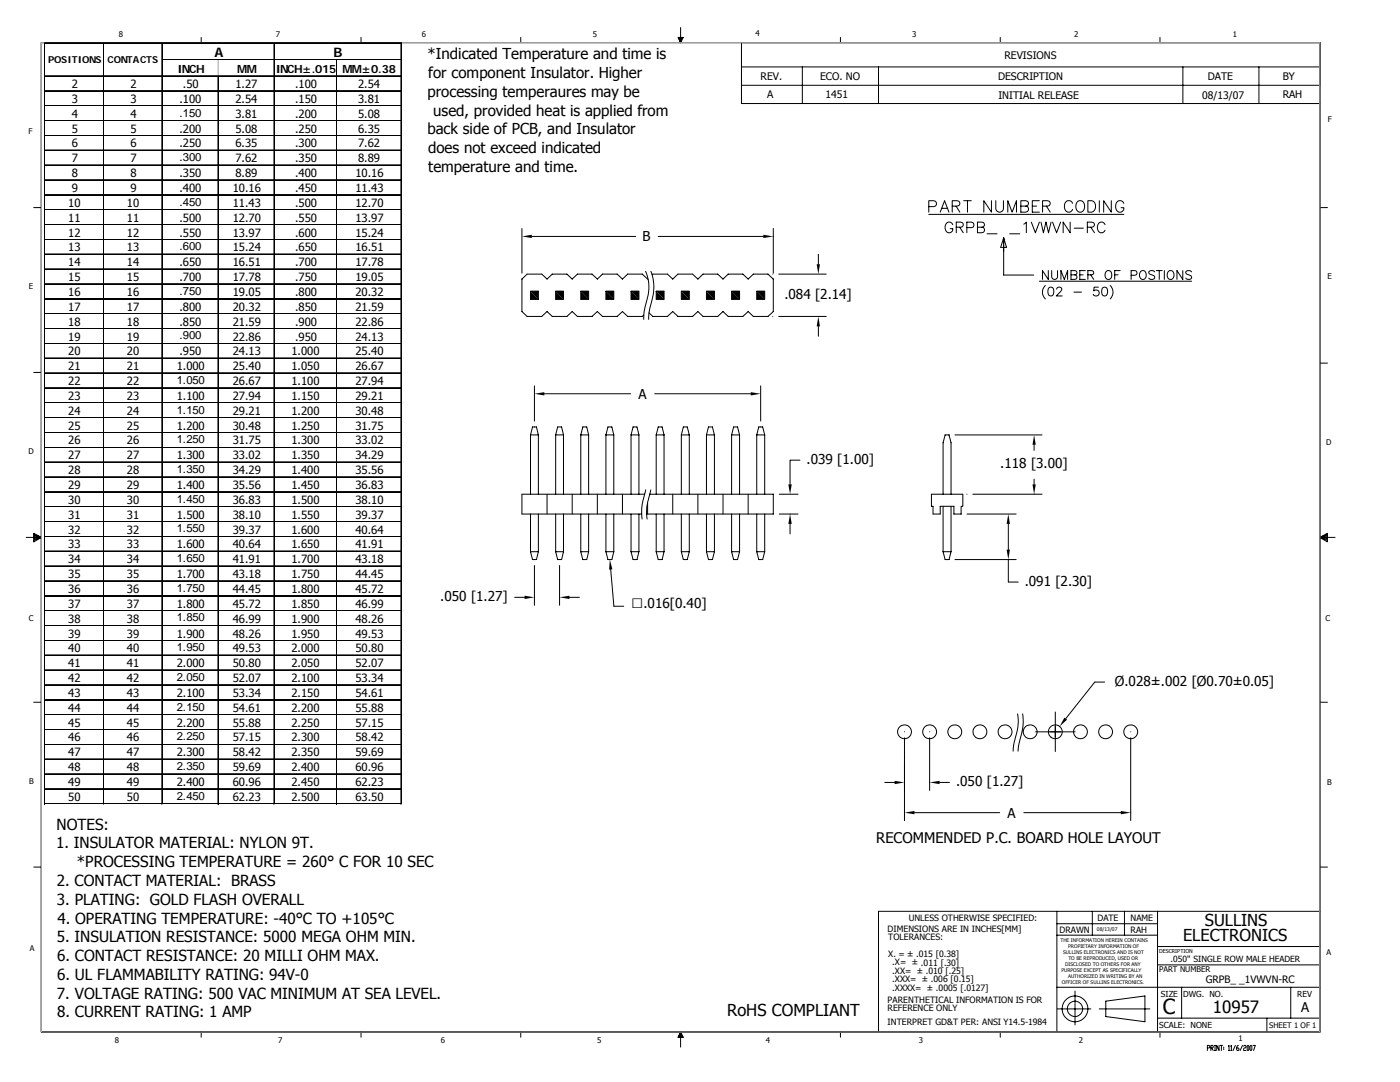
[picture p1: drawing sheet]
<svg xmlns="http://www.w3.org/2000/svg" width="279mm" height="216mm" viewBox="0 0 279 216" stroke-linecap="round" stroke-linejoin="round" font-family="sans-serif">
<path d="M8.3 8.5h255.1v197.4h-255.1z" fill="none" stroke="#b2b2b2" stroke-width=".2"/>
<path d="M147.7 176.8h20.5v21.8h-20.5z" fill="#fff"/>
<path d="M8.3 8.5h255.1v197.4h-255.1z" fill="none" stroke="#b2b2b2" stroke-width=".2"/>
<g fill="none" stroke="#000" stroke-width=".2">
<path d="M8.3 8.5h255.1v197.4h-255.1zM40.2 7.5v1M72.1 7.5v1M103.9 7.5v1M135.3 7.5h1.1l-.6 1zM135.4 7.5l.4 1M135.7 7.5l.1 1M135.8 5.5v3M136 7.5l-.2 1M136.1 7.5l-.3 1M148 8.5v12.2h115.4M148 13.4h115.4"/>
<path d="M148 17h115.4M160.1 13.4v7.3M167.7 7.5v1M175.3 13.4v7.3M199.6 7.5v1M231.5 7.5v1M236.1 13.4v7.3M251.2 13.4v7.3M6.7 41.4h1.6M185.4 41.2l1.3-.1a.6 .6 0 0 0 .2-.6 .6 .6 0 0 0-.6-.5h-.9v2.3M185.4 42.8h38.9M187.6 42.3l.9-2.3 .9 2.3"/>
<path d="M188 41.6h1.1M190 41.1l1.3-.1a.54 .54 0 0 0 0-.8l-1.3-.2v2.3M190.1 44.8a.78 .78 0 0 0-.9-.5 .78 .78 0 0 0-.6 .8 .92 .92 0 0 0 .2 1 .92 .92 0 0 0 1 .2l.3-.4v-.3h-.5M190.8 41.1l.8 1.2M190.8 45.3l1.2-.1 .2-.3v-.4l-.5-.2h-.9v2.1M191.5 45.3l.7 1.1M192.3 40h1.5M193 45.4h.9a.55 .55 0 0 0 .5-.5 .55 .55 0 0 0-.5-.6h-.9v2.1M193.1 40v2.3M195.1 45.3l1.2 .1a.57 .57 0 0 1 .2 .6 .57 .57 0 0 1-.5 .4h-.9v-2.1l1.2 .1a.5 .5 0 0 1 0 .8l-.3 .1M197 46.7h2M197.9 40v2.3l-1.6-2.3v2.3"/>
<path d="M198.7 40v1.7a.77 .77 0 0 0 .8 .6 .77 .77 0 0 0 .8-.6v-1.7M200.3 47.5v7.4h6M200.3 47.5l.6 1.9h-1.2zM201.1 42.3v-2.3l.9 2.3 .9-2.3v2.3M201.5 46.7h2M203.7 41.1l1.3 .1a.62 .62 0 0 1 .3 .7 .62 .62 0 0 1-.6 .4h-1v-2.3l1.3 .2a.53 .53 0 0 1 0 .8l-.3 .1M204.3 44.7l.5-.4v2.1M205.8 44.3l.8 2.1 .8-2.1M206 41.1h.9M207.4 40h-1.4v2.3h1.4M207.4 56.1h30.4M207.8 44.3l.4 2.1 .5-2.1 .6 2.1 .5-2.1"/>
<path d="M208.1 41.1l1.3-.1a.54 .54 0 0 0 0-.8l-1.3-.2v2.3M208.6 57a1.85 1.85 0 0 0 0 2.6M208.8 41.1l.8 1.2M209.2 54v1.8l-1.2-1.8v1.8M209.4 57.4a.59 .59 0 0 1 .8 .2 .9 .9 0 0 1-.6 1.5 1.12 1.12 0 0 1-.2-1.7zM209.9 54v1.3a.59 .59 0 0 0 .6 .5 .59 .59 0 0 0 .6-.5v-1.3M210.1 44.3l.8 2.1 .8-2.1M210.9 57.7l.3-.4h.4l.3 .3-.3 .6-.8 .9h1.2M211.7 55.8v-1.8l.7 1.8 .7-1.8v1.8M213.6 44.3v2.1l-1.4-2.1v2.1M213.7 54.8h.8a.46 .46 0 0 1 .4 .5 .46 .46 0 0 1-.4 .5h-.8v-1.8h.8l.3 .2v.5l-.3 .1M214.1 40.6a.84 .84 0 0 0-1-.6 .84 .84 0 0 0-.7 .9 .99 .99 0 0 0 .2 1.1 .99 .99 0 0 0 1.1 .2l.4-.4"/>
<path d="M214.3 58.3h1.5M214.4 45.5h1.8M214.9 40.4a.85 .85 0 0 1 1-.3 .85 .85 0 0 1 .6 .8 .99 .99 0 0 1-.3 1.1 .99 .99 0 0 1-1.1 .2 1.44 1.44 0 0 1-.2-1.8zM215.5 54.8h.7M216.6 54h-1.1v1.8h1.1M217 45.3h.9a.54 .54 0 0 0 .5-.6l-.2-.3-.3-.1h-.9v2.1M217.1 40h.8a1.22 1.22 0 0 1 .8 1.2 1.22 1.22 0 0 1-.8 1.1h-.8zM217.1 54.8h1l.2-.3-.1-.3-.4-.2h-.7v1.8M217.7 54.8l.6 1M217.7 45.3l.7 1.1M219.2 57.3h-.8l-.1 .7a.63 .63 0 0 1 .9 0 .63 .63 0 0 1-.1 1 .63 .63 0 0 1-.9-.3M219.4 40v2.3"/>
<path d="M220.1 57.4a.59 .59 0 0 1 .9 .2 .9 .9 0 0 1-.6 1.5 1.12 1.12 0 0 1-.3-1.7zM220.5 44.8a.78 .78 0 0 0-.9-.5 .78 .78 0 0 0-.6 .8 .92 .92 0 0 0 .2 1 .92 .92 0 0 0 1 .2l.3-.4M220.9 54.1a.82 .82 0 0 1 .9 .3 .82 .82 0 0 1 0 1 .66 .66 0 0 1-.7 .4 .66 .66 0 0 1-.6-.7l.1-.7zM221.6 57a1.85 1.85 0 0 1 0 2.6M221.8 40v2.3l-1.5-2.3v2.3M222.5 54.8h.6M223.6 54h-1.1v1.8M224.3 40.6a.84 .84 0 0 0-1-.6 .84 .84 0 0 0-.6 .9 .99 .99 0 0 0 .2 1.1 .99 .99 0 0 0 1 .2l.4-.4v-.4h-.6M225.7 54.9h.8a.47 .47 0 0 0 .4-.4 .47 .47 0 0 0-.4-.5h-.8v1.8M227.8 54.1a.84 .84 0 0 1 .9 .4 .84 .84 0 0 1-.1 1l-.2 .2a.87 .87 0 0 1-1-.5 .87 .87 0 0 1 .4-1.1zM230.4 54.3a.67 .67 0 0 0-.6-.3 .67 .67 0 0 0-.5 .4l.1 .3 .9 .3a.39 .39 0 0 1 0 .7 .82 .82 0 0 1-1-.2M230.8 54h1.1"/>
<path d="M231.4 54v1.8M232.4 54v1.8M233.3 54.1a.84 .84 0 0 1 1 .3 .84 .84 0 0 1-.2 1.1 .66 .66 0 0 1-.7 .2 .66 .66 0 0 1-.5-.6l.1-.7zM236.1 54v1.8l-1.2-1.8v1.8M237.8 54.3a.65 .65 0 0 0-.6-.3 .65 .65 0 0 0-.6 .4l.2 .3 .8 .3a.39 .39 0 0 1 0 .7 .8 .8 0 0 1-1-.2M263.4 41.4h1.5M6.7 74.3h1.6M263.4 72.5h1.5M5.2 107.2h3.1M6.8 106.7l1.5 .5-1.5-.8v1.7l1.5-.9M6.8 106.9l1.5 .3M8.3 107.2l-1.5 .3"/>
<path d="M8.3 107.2l-1.5 .6M263.4 107.2l1.5-.8v1.7zM263.4 107.2h3M263.4 107.2l1.5 .6M263.4 107.2l1.5 .3M264.9 106.7l-1.5 .5M264.9 106.9l-1.5 .3M6.7 140.1h1.6M263.4 140.1h1.5M6.7 173h1.6M263.4 173h1.5M210.9 184.3h20.1"/>
<path d="M210.9 186.6h20.1M210.9 197h52.5M210.9 181.8v24.1M214.5 197.8v6.7M218 181.8v4.8M220.7 199.8l7.8-1.1v5.2l-7.8-1.1zM224.4 181.8v4.8M231 188.9h32.4M231 181.8v24.1M231 192.5h32.4M235.8 197v6.2M257.6 197v6.2"/>
<path d="M263.4 181.8h-88.1v24.1M40.2 205.9v1.1M72.1 205.9v1.1M103.9 205.9v1.1M135.8 205.9v3M135.8 205.9l.2 1.1M135.8 205.9l-.1 1.1M135.8 205.9l-.4 1.1M135.8 205.9l.3 1.1M135.8 205.9l.6 1.1h-1.1zM167.7 205.9v1.1M199.6 205.9v1.1"/>
<path d="M211.1 201.3h6.6M219.4 201.3h10.1M231 203.2h32.4M231.5 205.9v1.1M241 209.1h.3l.1-.2-.1-.3h-.3v1M241.7 209.1h.3l.1-.2-.1-.3h-.3v1M241.8 209.1l.3 .5M242.4 208.6h.2M242.4 209.6h.2M242.5 208.6v1M243.3 208.6v1l-.5-1v1M243.5 208.6h.5"/>
<path d="M243.8 208.6v1M244.2 208.9v.2M244.2 209.3v.1M245.2 208.8l.1-.2v1M245.2 209.6h.2M245.6 208.8l.1-.2v1M245.6 209.6h.3M246.5 208.6l-.4 1M247.1 208.6l-.3 .3v.5l.1 .2h.2l.2-.3-.2-.2h-.3M248 208.6l-.5 1M248.2 208.8l.1-.2 .4 .2-.2 .3h-.2l-.1 .2v.3h.5M249 208.6l.2 .2-.1 .8-.2-.2z"/>
<path d="M249.6 208.6l.2 .2v.6l-.1 .2-.2-.2v-.6zM250.1 208.6h.4l-.3 1M252.8 203.2v2.7"/>
<circle cx="214.5" cy="201.3" r="2.57"/>
<circle cx="214.5" cy="201.3" r="1.53"/>
</g>
<g fill="#fff">
<path d="M8.9 8.5h71.3v152h-71.3z"/>
<path d="M32.3 21.1h11.4v3.1h-11.4z"/>
<path d="M32.3 30h11.4v3.1h-11.4z"/>
<path d="M32.3 38.8h11.4v3.2h-11.4z"/>
<path d="M32.3 47.7h11.4v3.2h-11.4z"/>
<path d="M32.3 56.6h11.4v3.2h-11.4z"/>
<path d="M32.3 65.5h11.4v3.1h-11.4z"/>
<path d="M32.3 74.4h11.4v3.1h-11.4z"/>
<path d="M32.3 80.3h11.4v3.2h-11.4z"/>
<path d="M32.3 86.3h11.4v3.1h-11.4z"/>
<path d="M32.3 92.2h11.4v3.1h-11.4z"/>
<path d="M32.3 98.1h11.4v3.1h-11.4z"/>
<path d="M32.3 104h11.4v3.2h-11.4z"/>
<path d="M32.3 110h11.4v3.1h-11.4z"/>
<path d="M32.3 115.9h11.4v3.1h-11.4z"/>
<path d="M32.3 121.8h11.4v3.1h-11.4z"/>
<path d="M32.3 127.7h11.4v3.2h-11.4z"/>
<path d="M32.3 133.7h11.4v3.1h-11.4z"/>
<path d="M32.3 139.6h11.4v3.1h-11.4z"/>
<path d="M32.3 145.5h11.4v3.2h-11.4z"/>
<path d="M32.3 151.4h11.4v3.2h-11.4z"/>
<path d="M32.3 157.4h11.4v3.1h-11.4z"/>
<path d="M9.1 160.3h71.1v.2h-71.1z"/>
</g>
<path d="M43.5 12v3.1M43.6 12v3.1" fill="none" stroke="#c0c0c0" stroke-width=".2"/>
<g fill="none" stroke="#000" stroke-width=".2">
<path d="M8.9 8.5v152M9 8.5v152M9.1 8.5h71.2M9.1 8.6h71.1M9.1 15.1h71.2M9.1 15.2h71.1M9.1 18.1h71.2M9.1 18.2h71.1M20.6 8.7v151.8M20.7 8.7v151.8M32.3 8.7v151.8M32.4 8.7v151.8"/>
<path d="M32.5 11.8h47.8M32.5 11.9h47.7M43.5 15.3v145.2M43.6 15.3v145.2M54.7 8.7v151.8M54.8 8.7v151.8M67.1 12v148.5M67.2 12v148.5M80 8.7v151.8M80.1 8.7v151.8M9.1 21h71.2M9.1 21.1h71.1"/>
<path d="M9.1 24h71.2M9.1 24.1h71.1M9.1 27h71.2M9.1 27.1h71.1M9.1 29.9h71.2M9.1 30h71.1M9.1 32.9h71.2M9.1 33h71.1M9.1 35.9h71.2M9.1 36h71.1M9.1 38.8h71.2M9.1 38.9h71.1"/>
<path d="M9.1 41.8h71.2M9.1 41.9h71.1M9.1 44.7h71.2M9.1 44.9h71.1M9.1 47.7h71.2M9.1 47.8h71.1M9.1 50.7h71.2M9.1 50.8h71.1M9.1 53.6h71.2M9.1 53.7h71.1M9.1 56.6h71.2M9.1 56.7h71.1"/>
<path d="M9.1 59.6h71.2M9.1 59.7h71.1M104.2 55.7l1-1h2.9l1.1 1 1-1h2.9l1.1 1 1-1h3l1 1 1-1h3l1 1 1.1-1h2.9l1.1 1.1M104.2 55.7v6.5l1 .9h2.9l1.1-.9 1 .9h2.9l1.1-.9 1 .9h3l1-.9 1 .9h3l1-.9 1.1 .9h2.9l.3-.2M104.2 45.6v8.9M104.2 55.7h.1M105.9 58.1h1.5v1.6h-1.5zM106.1 47.2h20.8M110.9 58.1h1.6v1.6h-1.6zM110.9 59.7h1.6M110.9 58.1h1.6M115.9 58.1h1.6v1.6h-1.6z"/>
<path d="M115.9 59.7h1.6M115.9 58.1h1.6M120.9 58.1h1.6v1.6h-1.6zM120.9 59.7h1.6M120.9 58.1h1.6M125.9 58.1h1.6v1.6h-1.6zM125.9 59.7h1.6M125.9 58.1h1.6M128.8 54.1l.4 1.1 .3 1.4-.2 2.4a14.7 14.7 0 0 0-.8 4.7M129.9 54.1l.4 1.2a11.2 11.2 0 0 1-.7 6.4l-.1 2M130.2 54.8l.1-.1h2.9l1.1 1 1-1h2.9l1.1 1 1-1h2.9l1.1 1 1-1h3l1 1 1-1h3l1 1M131 58.1h1.5v1.6h-1.5z"/>
<path d="M131 59.7h1.5M131 58.1h1.5M131.4 47.2h20.9M136 58.1h1.6v1.6h-1.6zM136 59.7h1.6M136 58.1h1.6M141 58.1h1.6v1.6h-1.6zM141 59.7h1.6M141 58.1h1.6M146 58.1h1.6v1.6h-1.6zM146 59.7h1.6M146 58.1h1.6"/>
<path d="M151 58.1h1.6v1.6h-1.6zM151 59.7h1.6M151 58.1h1.6M154.2 54.7h.1M154.3 45.6v8.9M154.3 55.7v6.5l-1 .9h-3l-1-.9-1 .9h-3l-1-.9-1.1 .9h-2.9l-1-.9-1.1 .9h-2.9l-1-.9-1.1 .9h-2.9l-.8-.7M154.3 47.2h.1M154.3 55.7h.1M155.4 54.7h9.5M163.3 50.7v2M9.1 62.5h71.2M9.1 62.6h71.1"/>
<path d="M9.1 65.5h71.2M9.1 65.6h71.1M9.1 68.5h71.2M9.1 68.6h71.1M9.1 71.4h71.2M9.1 71.5h71.1M9.1 74.4h71.2M9.1 74.5h71.1M9.1 77.3h71.2M9.1 77.4h71.1M106.7 77v7M106.7 78.6h.1"/>
<path d="M108.6 78.6h17.3M130.7 78.6h19.1M151.8 77v7M154.2 63.1h.1M155.4 63.1h9.5M163.3 65.1v2M9.1 80.3h71.2M9.1 80.4h71.1M9.1 83.3h71.2M9.1 83.4h71.1M9.1 86.2h71.2M9.1 86.3h71.1"/>
<path d="M9.1 89.2h71.2M9.1 89.3h71.1M9.1 92.2h71.2M9.1 92.3h71.1M9.1 95.1h71.2M9.1 95.2h71.1M9.1 98.1h71.2M9.1 98.2h71.1M105.9 86.8v11.8M106.3 85.2h.8l.3 1.6h-1.5zM107.4 86.8v11.8M109.2 98.6v4"/>
<path d="M110.9 86.8h1.6M110.9 86.8v11.8M110.9 86.8l.4-1.6h.8l.4 1.6M112.5 86.8v11.8M114.2 98.6v4M115.9 86.8h1.6M115.9 86.8v11.8M115.9 86.8l.4-1.6h.8l.4 1.6M117.5 86.8v11.8M119.2 98.6v4M120.9 86.8h1.6M120.9 86.8v11.8"/>
<path d="M120.9 86.8l.4-1.6h.8l.4 1.6M122.5 86.8v11.8M124.2 98.6v4M125.9 86.8h1.6M125.9 86.8v11.8M125.9 86.8l.4-1.6h.8l.4 1.6M127.5 86.8v11.8M128.7 98.6h-24.5v4h23.9M128.9 97.7l-.8 3.1v2.8M129.7 98.6h24.6M129.9 97.7l-.4 1.6a8.9 8.9 0 0 0-.3 4.3M131 86.8h1.5"/>
<path d="M131 86.8v11.8M131 86.8l.4-1.6h.7l.4 1.6M132.5 86.8v11.8M134.3 98.6v4M136 86.8h1.6M136 86.8v11.8M136 86.8l.4-1.6h.8l.4 1.6M137.6 86.8v11.8M139.3 98.6v4M141 86.8h1.6M141 86.8v11.8M141 86.8l.4-1.6h.8l.4 1.6"/>
<path d="M142.6 86.8v11.8M144.3 98.6v4M146 86.8h1.6M146 86.8v11.8M146 86.8l.4-1.6h.8l.4 1.6M147.6 86.8v11.8M149.3 98.6v4M151 86.8h1.6M151 86.8v11.8M151 86.8l.4-1.6h.8l.4 1.6M152.6 86.8v11.8M154.3 98.6v4"/>
<path d="M155.5 98.6h3.8M159.6 91.8h-1.9v4.8M189.4 86.8l.4 1.5v10.3M189.4 86.8h-.8l-.4 1.5v10.3M190.6 86.8h17.4M193 98.6h.1M194.1 98.6h13.9M206.4 88.8v1.1M206.4 95.6v1M9.1 101h71.2M9.1 101.2h71.1M9.1 104h71.2"/>
<path d="M9.1 104.1h71.1M9.1 107h71.2M9.1 107.1h71.1M9.1 109.9h71.2M9.1 110h71.1M9.1 112.9h71.2M9.1 113h71.1M9.1 115.9h71.2M9.1 116h71.1M9.1 118.8h71.2M9.1 118.9h71.1M102.7 119.2h2"/>
<path d="M105.9 110.1h1.5M105.9 110.1l.4 1.6h.8l.3-1.6M105.9 102.6v7.5M106.7 112.8v8M107.4 102.6v7.5M110.9 110.1h1.6M110.9 110.1l.4 1.6h.8l.4-1.6M110.9 102.6v7.5M111.7 112.8v8M111.7 119.2h.1M112.5 102.6v7.5M113.6 119.2h2"/>
<path d="M115.9 110.1h1.6M115.9 110.1l.4 1.6h.8l.4-1.6M115.9 102.6v7.5M117.5 102.6v7.5M120.9 110.1h1.6M120.9 110.1l.4 1.6h.8l.4-1.6M120.9 102.6v7.5M121.9 113.6l.6 7.4h2M122.5 102.6v7.5M125.9 110.1h1.6M125.9 110.1l.4 1.6h.8l.4-1.6M125.9 102.6v7.5"/>
<path d="M127.5 102.6v7.5M129.1 102.6h25.2M129.2 100.3v2.3M131 110.1h1.5M131 110.1l.4 1.6h.7l.4-1.6M131 102.6v7.5M132.5 102.6v7.5M136 110.1h1.6M136 110.1l.4 1.6h.8l.4-1.6M136 102.6v7.5M137.6 102.6v7.5M141 110.1h1.6"/>
<path d="M141 110.1l.4 1.6h.8l.4-1.6M141 102.6v7.5M142.6 102.6v7.5M146 110.1h1.6M146 110.1l.4 1.6h.8l.4-1.6M146 102.6v7.5M147.6 102.6v7.5M151 110.1h1.6M151 110.1l.4 1.6h.8l.4-1.6M151 102.6v7.5M152.6 102.6v7.5M155.5 102.6h3.8"/>
<path d="M157.7 104.5v2M188.2 110.1h1.6M188.2 110.1l.4 1.6h.8M188.2 101v9.1M189.8 101v9.1M189.8 110.1l-.4 1.6M190.6 111.7h12.2M191.8 102.6v-1.6h.4v-2.4h-6.3v2.4h.3v1.6h1.4v-1.6h2.8v1.6h1.4M193 102.6h9.8M201.2 104.5v5.2M201.2 111.7v4.4h2M9.1 121.8h71.2"/>
<path d="M9.1 121.9h71.1M9.1 124.8h71.2M9.1 124.9h71.1M9.1 127.7h71.2M9.1 127.8h71.1M9.1 130.7h71.2M9.1 130.8h71.1M9.1 133.6h71.2M9.1 133.8h71.1M9.1 136.6h71.2M9.1 136.7h71.1M9.1 139.6h71.2"/>
<path d="M9.1 139.7h71.1M220.5 136.1h-2l-5.8 7.3M9.1 142.5h71.2M9.1 142.6h71.1M9.1 145.5h71.2M9.1 145.6h71.1M9.1 148.5h71.2M9.1 148.6h71.1M9.1 151.4h71.2M9.1 151.5h71.1M9.1 154.4h71.2M9.1 154.5h71.1"/>
<path d="M9.1 157.4h71.2M9.1 157.5h71.1M176.6 156.1h1.9M180.5 147.2v16.5M180.5 151h.1M180.5 146h.1M185.5 147.2v10.5M185.5 156.1h.1M185.5 146h.1M187.5 156.1h2M203.1 142.5a10.8 10.8 0 0 1-.7 5.5l-.2 1.9M204.1 142.5a13.2 13.2 0 0 1-.8 6l-.1 1.4"/>
<path d="M206.7 146h7.9M209.8 147.1h.1M210.6 142.1v7.9M211.5 144.9h.1M225.7 146h.1M225.7 147.2v16.5M9.1 160.3h71.2M9.1 160.4h71.1M182.5 162.2h17M204.3 162.2h19.4M225.7 162.2h.1"/>
<circle cx="180.5" cy="146" r="1.39"/>
<circle cx="185.5" cy="146" r="1.39"/>
<circle cx="190.5" cy="146" r="1.39"/>
<circle cx="195.6" cy="146" r="1.39"/>
<circle cx="200.6" cy="146" r="1.39"/>
<circle cx="205.6" cy="146" r="1.39"/>
<circle cx="210.6" cy="146" r="1.39"/>
<circle cx="215.6" cy="146" r="1.39"/>
<circle cx="220.6" cy="146" r="1.39"/>
<circle cx="225.7" cy="146" r="1.39"/>
</g>
<g fill="#000">
<path d="M105.9 58.1l1.5 1.6h-1.5zM105.9 58.1h1.5v1.6zM104.2 47.2l1.9-.4v.7zM110.9 58.1l1.6 1.6h-1.6zM110.9 58.1h1.6v1.6zM115.9 58.1l1.6 1.6h-1.6zM115.9 58.1h1.6v1.6zM120.9 58.1l1.6 1.6h-1.6zM120.9 58.1h1.6v1.6zM125.9 58.1l1.6 1.6h-1.6zM125.9 58.1h1.6v1.6zM131 58.1l1.5 1.6h-1.5z"/>
<path d="M131 58.1h1.5v1.6zM136 58.1l1.6 1.6h-1.6zM136 58.1h1.6v1.6zM141 58.1l1.6 1.6h-1.6zM141 58.1h1.6v1.6zM146 58.1l1.6 1.6h-1.6zM146 58.1h1.6v1.6zM151 58.1l1.6 1.6h-1.6zM151 58.1h1.6v1.6zM152.3 46.8l2 .4-2 .3zM163 52.7h.6l-.3 2zM106.7 78.6l1.9-.3v.6z"/>
<path d="M149.8 78.3l2 .3-2 .3zM163.3 63.1l.3 2h-.6zM157.3 96.6h.7l-.3 2zM206.4 86.8l.3 2h-.6zM206.1 96.6h.6l-.3 2zM104.7 118.9l2 .3-2 .3zM111.7 119.2l1.9-.3v.6zM121.7 111.7l.5 1.9-.6 .1zM157.7 102.6l.3 1.9h-.7zM201.2 102.6l.3 1.9h-.6zM200.9 109.7h.6l-.3 2zM178.5 155.8l2 .3-2 .4z"/>
<path d="M185.5 156.1l2-.3v.7zM212.4 143.2l.6 .4-1.5 1.3zM180.5 162.2l2-.4v.7zM223.7 161.8l2 .4-2 .3z"/>
</g>
<text font-size="4.2" x="232.1" y="202.4">C</text>
<text font-size="4.1" x="126" y="121.2">□</text>
<text font-size="3.4" x="242.1" y="202.2">10957</text>
<g font-size="3.3">
<text x="240.5" y="184.7">SULLINS</text>
<text x="236.1" y="187.7">ELECTRONICS</text>
<text x="145.1" y="202.8">RoHS COMPLIANT</text>
</g>
<g font-size="3">
<text x="85.3" y="11.7">*Indicated Temperature and time is</text>
<text x="85.5" y="15.5">for component Insulator. Higher</text>
<text x="85.3" y="19.3">processing temperaures may be</text>
<text x="86.5" y="23.1">used, provided heat is applied from</text>
<text x="85.3" y="26.8">back side of PCB, and Insulator</text>
<text x="85.4" y="30.6">does not exceed indicated</text>
<text x="85.5" y="34.4">temperature and time.</text>
<text x="11.3" y="165.5">NOTES:</text>
<text x="11.2" y="169.3">1. INSULATOR MATERIAL: NYLON 9T.</text>
<text x="15.4" y="173">*PROCESSING TEMPERATURE = 260° C FOR 10 SEC</text>
<text x="11.3" y="176.8">2. CONTACT MATERIAL: BRASS</text>
<text x="11.4" y="180.5">3. PLATING: GOLD FLASH OVERALL</text>
<text x="11.5" y="184.3">4. OPERATING TEMPERATURE: -40°C TO +105°C</text>
<text x="11.3" y="188">5. INSULATION RESISTANCE: 5000 MEGA OHM MIN.</text>
<text x="11.4" y="191.8">6. CONTACT RESISTANCE: 20 MILLI OHM MAX.</text>
<text x="11.4" y="195.5">6. UL FLAMMABILITY RATING: 94V-0</text>
<text x="11.4" y="199.3">7. VOLTAGE RATING: 500 VAC MINIMUM AT SEA LEVEL.</text>
<text x="11.4" y="203">8. CURRENT RATING: 1 AMP</text>
</g>
<text font-size="2.9" x="174.9" y="168.3">RECOMMENDED P.C. BOARD HOLE LAYOUT</text>
<g font-size="2.7">
<text x="128.2" y="48.2">B</text>
<text x="156.5" y="59.7">.084 [2.14]</text>
<text x="127.4" y="79.6">A</text>
<text x="161" y="92.6">.039 [1.00]</text>
<text x="199.6" y="93.5">.118 [3.00]</text>
<text x="87.9" y="119.9">.050 [1.27]</text>
<text x="204.5" y="116.9">.091 [2.30]</text>
<text x="128.4" y="121.2">.016[0.40]</text>
<text x="222.5" y="136.8">Ø.028±.002 [Ø0.70±0.05]</text>
<text x="190.8" y="156.9">.050 [1.27]</text>
<text x="201.1" y="163.2">A</text>
<text x="259.7" y="202">A</text>
</g>
<g font-size="2.6">
<text x="42.8" y="11.3">A</text>
<text x="66.6" y="11.3">B</text>
</g>
<g font-size="2.3">
<text x="14.3" y="17.6">2</text>
<text x="26" y="17.6">2</text>
<text x="35.5" y="14.6">INCH</text>
<text x="36.5" y="17.6">.50</text>
<text x="47" y="17.6">1.27</text>
<text x="47.3" y="14.6">MM</text>
<text x="55" y="14.6">INCH±.015 MM±0.38</text>
<text x="58.9" y="17.6">.100</text>
<text x="71.5" y="17.6">2.54</text>
<text x="14.3" y="20.5">3</text>
<text x="14.3" y="23.5">4</text>
<text x="26" y="20.5">3</text>
<text x="26" y="23.5">4</text>
<text x="35.8" y="23.3">.150</text>
<text x="35.8" y="20.5">.100</text>
<text x="47" y="23.5">3.81</text>
<text x="47" y="20.5">2.54</text>
<text x="58.9" y="23.5">.200</text>
<text x="58.9" y="20.5">.150</text>
<text x="71.5" y="23.5">5.08</text>
<text x="71.5" y="20.5">3.81</text>
<text x="14.3" y="26.5">5</text>
<text x="14.3" y="29.4">6</text>
<text x="26" y="26.5">5</text>
<text x="26" y="29.4">6</text>
<text x="35.8" y="26.5">.200</text>
<text x="35.8" y="29.4">.250</text>
<text x="47" y="26.5">5.08</text>
<text x="47" y="29.4">6.35</text>
<text x="58.9" y="26.5">.250</text>
<text x="58.9" y="29.4">.300</text>
<text x="71.5" y="26.5">6.35</text>
<text x="71.5" y="29.4">7.62</text>
<text x="14.3" y="32.4">7</text>
<text x="14.3" y="35.3">8</text>
<text x="26" y="32.4">7</text>
<text x="26" y="35.3">8</text>
<text x="35.8" y="32.2">.300</text>
<text x="35.8" y="35.3">.350</text>
<text x="47" y="32.4">7.62</text>
<text x="47" y="35.3">8.89</text>
<text x="58.9" y="32.4">.350</text>
<text x="58.9" y="35.3">.400</text>
<text x="70.9" y="35.3">10.16</text>
<text x="71.5" y="32.4">8.89</text>
<text x="13.6" y="41.3">10</text>
<text x="14.3" y="38.3">9</text>
<text x="25.3" y="41.3">10</text>
<text x="26" y="38.3">9</text>
<text x="35.8" y="41">.450</text>
<text x="35.8" y="38.3">.400</text>
<text x="46.5" y="41.3">11.43</text>
<text x="46.5" y="38.3">10.16</text>
<text x="58.9" y="41.3">.500</text>
<text x="58.9" y="38.3">.450</text>
<text x="70.9" y="41.3">12.70</text>
<text x="70.9" y="38.3">11.43</text>
<text x="13.6" y="44.2">11</text>
<text x="13.6" y="47.2">12</text>
<text x="25.3" y="44.2">11</text>
<text x="25.3" y="47.2">12</text>
<text x="35.8" y="44.2">.500</text>
<text x="35.8" y="47.2">.550</text>
<text x="46.5" y="44.2">12.70</text>
<text x="46.5" y="47.2">13.97</text>
<text x="58.9" y="44.2">.550</text>
<text x="58.9" y="47.2">.600</text>
<text x="70.9" y="44.2">13.97</text>
<text x="70.9" y="47.2">15.24</text>
<text x="13.6" y="50.2">13</text>
<text x="13.6" y="53.1">14</text>
<text x="25.3" y="50.2">13</text>
<text x="25.3" y="53.1">14</text>
<text x="35.8" y="49.9">.600</text>
<text x="35.8" y="53.1">.650</text>
<text x="46.5" y="50.2">15.24</text>
<text x="46.5" y="53.1">16.51</text>
<text x="58.9" y="50.2">.650</text>
<text x="58.9" y="53.1">.700</text>
<text x="70.9" y="50.2">16.51</text>
<text x="70.9" y="53.1">17.78</text>
<text x="13.6" y="56.1">15</text>
<text x="13.6" y="59.1">16</text>
<text x="25.3" y="56.1">15</text>
<text x="25.3" y="59.1">16</text>
<text x="35.8" y="58.8">.750</text>
<text x="35.8" y="56.1">.700</text>
<text x="46.5" y="59.1">19.05</text>
<text x="46.5" y="56.1">17.78</text>
<text x="58.9" y="59.1">.800</text>
<text x="58.9" y="56.1">.750</text>
<text x="70.9" y="59.1">20.32</text>
<text x="70.9" y="56.1">19.05</text>
<text x="13.6" y="62">17</text>
<text x="13.6" y="65">18</text>
<text x="25.3" y="62">17</text>
<text x="25.3" y="65">18</text>
<text x="35.8" y="62">.800</text>
<text x="35.8" y="65">.850</text>
<text x="46.5" y="62">20.32</text>
<text x="46.5" y="65">21.59</text>
<text x="58.9" y="62">.850</text>
<text x="58.9" y="65">.900</text>
<text x="70.9" y="62">21.59</text>
<text x="70.9" y="65">22.86</text>
<text x="13.6" y="67.9">19</text>
<text x="13.6" y="70.9">20</text>
<text x="25.3" y="67.9">19</text>
<text x="25.3" y="70.9">20</text>
<text x="35.8" y="67.7">.900</text>
<text x="35.8" y="70.9">.950</text>
<text x="46.5" y="67.9">22.86</text>
<text x="46.5" y="70.9">24.13</text>
<text x="58.2" y="70.9">1.000</text>
<text x="58.9" y="67.9">.950</text>
<text x="70.9" y="67.9">24.13</text>
<text x="70.9" y="70.9">25.40</text>
<text x="13.6" y="73.9">21</text>
<text x="13.6" y="76.8">22</text>
<text x="25.3" y="73.9">21</text>
<text x="25.3" y="76.8">22</text>
<text x="35.3" y="76.6">1.050</text>
<text x="35.3" y="73.9">1.000</text>
<text x="46.5" y="76.8">26.67</text>
<text x="46.5" y="73.9">25.40</text>
<text x="58.2" y="76.8">1.100</text>
<text x="58.2" y="73.9">1.050</text>
<text x="70.9" y="76.8">27.94</text>
<text x="70.9" y="73.9">26.67</text>
<text x="13.6" y="79.8">23</text>
<text x="13.6" y="82.8">24</text>
<text x="25.3" y="79.8">23</text>
<text x="25.3" y="82.8">24</text>
<text x="35.3" y="82.5">1.150</text>
<text x="35.3" y="79.8">1.100</text>
<text x="46.5" y="82.8">29.21</text>
<text x="46.5" y="79.8">27.94</text>
<text x="58.2" y="82.8">1.200</text>
<text x="58.2" y="79.8">1.150</text>
<text x="70.9" y="82.8">30.48</text>
<text x="70.9" y="79.8">29.21</text>
<text x="13.6" y="85.7">25</text>
<text x="13.6" y="88.7">26</text>
<text x="25.3" y="85.7">25</text>
<text x="25.3" y="88.7">26</text>
<text x="35.3" y="88.5">1.250</text>
<text x="35.3" y="85.7">1.200</text>
<text x="46.5" y="88.7">31.75</text>
<text x="46.5" y="85.7">30.48</text>
<text x="58.2" y="88.7">1.300</text>
<text x="58.2" y="85.7">1.250</text>
<text x="70.9" y="88.7">33.02</text>
<text x="70.9" y="85.7">31.75</text>
<text x="13.6" y="91.6">27</text>
<text x="13.6" y="94.6">28</text>
<text x="25.3" y="91.6">27</text>
<text x="25.3" y="94.6">28</text>
<text x="35.3" y="94.4">1.350</text>
<text x="35.3" y="91.6">1.300</text>
<text x="46.5" y="94.6">34.29</text>
<text x="46.5" y="91.6">33.02</text>
<text x="58.2" y="94.6">1.400</text>
<text x="58.2" y="91.6">1.350</text>
<text x="70.9" y="94.6">35.56</text>
<text x="70.9" y="91.6">34.29</text>
<text x="13.6" y="97.6">29</text>
<text x="13.6" y="100.5">30</text>
<text x="25.3" y="97.6">29</text>
<text x="25.3" y="100.5">30</text>
<text x="35.3" y="100.3">1.450</text>
<text x="35.3" y="97.6">1.400</text>
<text x="46.5" y="100.5">36.83</text>
<text x="46.5" y="97.6">35.56</text>
<text x="58.2" y="100.5">1.500</text>
<text x="58.2" y="97.6">1.450</text>
<text x="70.9" y="100.5">38.10</text>
<text x="70.9" y="97.6">36.83</text>
<text x="13.6" y="103.5">31</text>
<text x="13.6" y="106.5">32</text>
<text x="25.3" y="103.5">31</text>
<text x="25.3" y="106.5">32</text>
<text x="35.3" y="106.2">1.550</text>
<text x="35.3" y="103.5">1.500</text>
<text x="46.5" y="106.5">39.37</text>
<text x="46.5" y="103.5">38.10</text>
<text x="58.2" y="106.5">1.600</text>
<text x="58.2" y="103.5">1.550</text>
<text x="70.9" y="106.5">40.64</text>
<text x="70.9" y="103.5">39.37</text>
<text x="13.6" y="109.4">33</text>
<text x="13.6" y="112.4">34</text>
<text x="25.3" y="109.4">33</text>
<text x="25.3" y="112.4">34</text>
<text x="35.3" y="112.2">1.650</text>
<text x="35.3" y="109.4">1.600</text>
<text x="46.5" y="112.4">41.91</text>
<text x="46.5" y="109.4">40.64</text>
<text x="58.2" y="112.4">1.700</text>
<text x="58.2" y="109.4">1.650</text>
<text x="70.9" y="112.4">43.18</text>
<text x="70.9" y="109.4">41.91</text>
<text x="13.6" y="115.4">35</text>
<text x="13.6" y="118.3">36</text>
<text x="25.3" y="115.4">35</text>
<text x="25.3" y="118.3">36</text>
<text x="35.3" y="118.1">1.750</text>
<text x="35.3" y="115.4">1.700</text>
<text x="46.5" y="118.3">44.45</text>
<text x="46.5" y="115.4">43.18</text>
<text x="58.2" y="118.3">1.800</text>
<text x="58.2" y="115.4">1.750</text>
<text x="70.9" y="118.3">45.72</text>
<text x="70.9" y="115.4">44.45</text>
<text x="13.6" y="121.3">37</text>
<text x="13.6" y="124.2">38</text>
<text x="25.3" y="121.3">37</text>
<text x="25.3" y="124.2">38</text>
<text x="35.3" y="124">1.850</text>
<text x="35.3" y="121.3">1.800</text>
<text x="46.5" y="124.2">46.99</text>
<text x="46.5" y="121.3">45.72</text>
<text x="58.2" y="124.2">1.900</text>
<text x="58.2" y="121.3">1.850</text>
<text x="70.9" y="124.2">48.26</text>
<text x="70.9" y="121.3">46.99</text>
<text x="13.6" y="127.2">39</text>
<text x="13.6" y="130.2">40</text>
<text x="25.3" y="127.2">39</text>
<text x="25.3" y="130.2">40</text>
<text x="35.3" y="129.9">1.950</text>
<text x="35.3" y="127.2">1.900</text>
<text x="46.5" y="130.2">49.53</text>
<text x="46.5" y="127.2">48.26</text>
<text x="58.2" y="130.2">2.000</text>
<text x="58.2" y="127.2">1.950</text>
<text x="70.9" y="130.2">50.80</text>
<text x="70.9" y="127.2">49.53</text>
<text x="13.6" y="133.1">41</text>
<text x="13.6" y="136.1">42</text>
<text x="25.3" y="133.1">41</text>
<text x="25.3" y="136.1">42</text>
<text x="35.3" y="135.9">2.050</text>
<text x="35.3" y="133.1">2.000</text>
<text x="46.5" y="136.1">52.07</text>
<text x="46.5" y="133.1">50.80</text>
<text x="58.2" y="136.1">2.100</text>
<text x="58.2" y="133.1">2.050</text>
<text x="70.9" y="136.1">53.34</text>
<text x="70.9" y="133.1">52.07</text>
<text x="13.6" y="139.1">43</text>
<text x="13.6" y="142">44</text>
<text x="25.3" y="139.1">43</text>
<text x="25.3" y="142">44</text>
<text x="35.3" y="141.8">2.150</text>
<text x="35.3" y="139.1">2.100</text>
<text x="46.5" y="142">54.61</text>
<text x="46.5" y="139.1">53.34</text>
<text x="58.2" y="142">2.200</text>
<text x="58.2" y="139.1">2.150</text>
<text x="70.9" y="142">55.88</text>
<text x="70.9" y="139.1">54.61</text>
<text x="13.6" y="145">45</text>
<text x="13.6" y="148">46</text>
<text x="25.3" y="145">45</text>
<text x="25.3" y="148">46</text>
<text x="35.3" y="147.7">2.250</text>
<text x="35.3" y="145">2.200</text>
<text x="46.5" y="148">57.15</text>
<text x="46.5" y="145">55.88</text>
<text x="58.2" y="148">2.300</text>
<text x="58.2" y="145">2.250</text>
<text x="70.9" y="148">58.42</text>
<text x="70.9" y="145">57.15</text>
<text x="13.6" y="150.9">47</text>
<text x="13.6" y="153.9">48</text>
<text x="25.3" y="150.9">47</text>
<text x="25.3" y="153.9">48</text>
<text x="35.3" y="153.6">2.350</text>
<text x="35.3" y="150.9">2.300</text>
<text x="46.5" y="153.9">59.69</text>
<text x="46.5" y="150.9">58.42</text>
<text x="58.2" y="153.9">2.400</text>
<text x="58.2" y="150.9">2.350</text>
<text x="70.9" y="153.9">60.96</text>
<text x="70.9" y="150.9">59.69</text>
<text x="13.6" y="156.8">49</text>
<text x="13.6" y="159.8">50</text>
<text x="25.3" y="156.8">49</text>
<text x="25.3" y="159.8">50</text>
<text x="35.3" y="159.6">2.450</text>
<text x="35.3" y="156.8">2.400</text>
<text x="46.5" y="159.8">62.23</text>
<text x="46.5" y="156.8">60.96</text>
<text x="58.2" y="159.8">2.500</text>
<text x="58.2" y="156.8">2.450</text>
<text x="70.9" y="159.8">63.50</text>
<text x="70.9" y="156.8">62.23</text>
</g>
<g font-size="2.1">
<text x="200.4" y="11.8">REVISIONS</text>
<text x="151.8" y="16">REV.</text>
<text x="163.7" y="16">ECO. NO</text>
<text x="199.2" y="16">DESCRIPTION</text>
<text x="241" y="16">DATE</text>
<text x="256" y="16">BY</text>
<text x="153.1" y="19.6">A</text>
<text x="164.8" y="19.6">1451</text>
<text x="199.2" y="19.7">INITIAL RELEASE</text>
<text x="239.9" y="19.7">08/13/07</text>
<text x="256" y="19.6">RAH</text>
</g>
<text font-size="2" x="240.6" y="196.1">GRPB_ _1VWVN-RC</text>
<g font-size="1.9">
<text x="9.6" y="12.5">POSITIONS</text>
<text x="21.5" y="12.5">CONTACTS</text>
</g>
<g font-size="1.7">
<text x="177.1" y="185.9">DIMENSIONS ARE IN INCHES[MM]</text>
<text x="181.4" y="183.8">UNLESS OTHERWISE SPECIFIED:</text>
<text x="219" y="183.8">DATE</text>
<text x="225.6" y="183.8">NAME</text>
<text x="177.3" y="187.6">TOLERANCES:</text>
<text x="177.3" y="190.9">X. = ± .015 [0.38]</text>
<text x="211.5" y="186.2">DRAWN</text>
<text x="225.6" y="186.1">RAH</text>
<text x="233.6" y="191.9">.050&quot; SINGLE ROW MALE HEADER</text>
<text x="178.1" y="197.7">.XXXX= ± .0005 [.0127]</text>
<text x="178.1" y="196">.XXX= ± .006 [0.15]</text>
<text x="178.1" y="194.3">.XX= ± .010 [.25]</text>
<text x="178.1" y="192.6">.X= ± .011 [.30]</text>
<text x="177.1" y="201.8">REFERENCE ONLY</text>
<text x="177.1" y="200.1">PARENTHETICAL INFORMATION IS FOR</text>
<text x="231.7" y="198.9">SIZE</text>
<text x="236.1" y="198.9">DWG. NO.</text>
<text x="258.9" y="198.9">REV</text>
<text x="177.1" y="204.4">INTERPRET GD&amp;T PER: ANSI Y14.5-1984</text>
<text x="231.3" y="205.1">SCALE: NONE</text>
</g>
<g font-size="1.6">
<text x="23.7" y="7.4">8</text>
<text x="55.1" y="7.3">7</text>
<text x="84.2" y="7.4">6</text>
<text x="118.3" y="7.3">5</text>
<text x="150.8" y="7.3">4</text>
<text x="182.1" y="7.3">3</text>
<text x="214.4" y="7.3">2</text>
<text x="246" y="7.3">1</text>
<text x="5.7" y="26.7">F</text>
<text x="265" y="24.4">F</text>
<text x="5.8" y="57.8">E</text>
<text x="264.9" y="55.7">E</text>
<text x="264.6" y="88.8">D</text>
<text x="5.7" y="90.6">D</text>
<text x="5.7" y="123.8">C</text>
<text x="264.6" y="124">C</text>
<text x="5.8" y="156.5">B</text>
<text x="264.9" y="156.6">B</text>
<text x="5.9" y="189.8">A</text>
<text x="264.7" y="190.6">A</text>
<text x="231.3" y="193.9">PART NUMBER</text>
<text x="22.9" y="208.1">8</text>
<text x="55.5" y="208">7</text>
<text x="88" y="208.1">6</text>
<text x="119.1" y="208">5</text>
<text x="152.8" y="208">4</text>
<text x="183.3" y="208.1">3</text>
<text x="215.3" y="208.1">2</text>
<text x="247.2" y="207.8">1</text>
</g>
<text font-size="1.5" x="253.3" y="205.1">SHEET 1 OF 1</text>
<text font-size="1.1" x="231.3" y="190.1">DESCRIPTION</text>
<g font-size="1">
<text x="218.9" y="185.8">08/13/07</text>
<text x="211.6" y="187.9">THE INFORMATION HEREIN CONTAINS</text>
<text x="212.2" y="190.3">SULLINS ELECTRONICS AND IS NOT</text>
<text x="213.2" y="189.1">PROPIETARY INFORMATION OF</text>
<text x="213.2" y="191.5">TO BE REPRODUCED, USED OR</text>
<text x="211.8" y="194">PURPOSE EXCEPT AS SPECIFICALLY</text>
<text x="211.9" y="196.4">OFFICER OF SULLINS ELECTRONICS.</text>
<text x="212.6" y="192.7">DISCLOSED TO OTHERS FOR ANY</text>
<text x="213.1" y="195.2">AUTHORIZED IN WRITING BY AN</text>
</g>
</svg>
